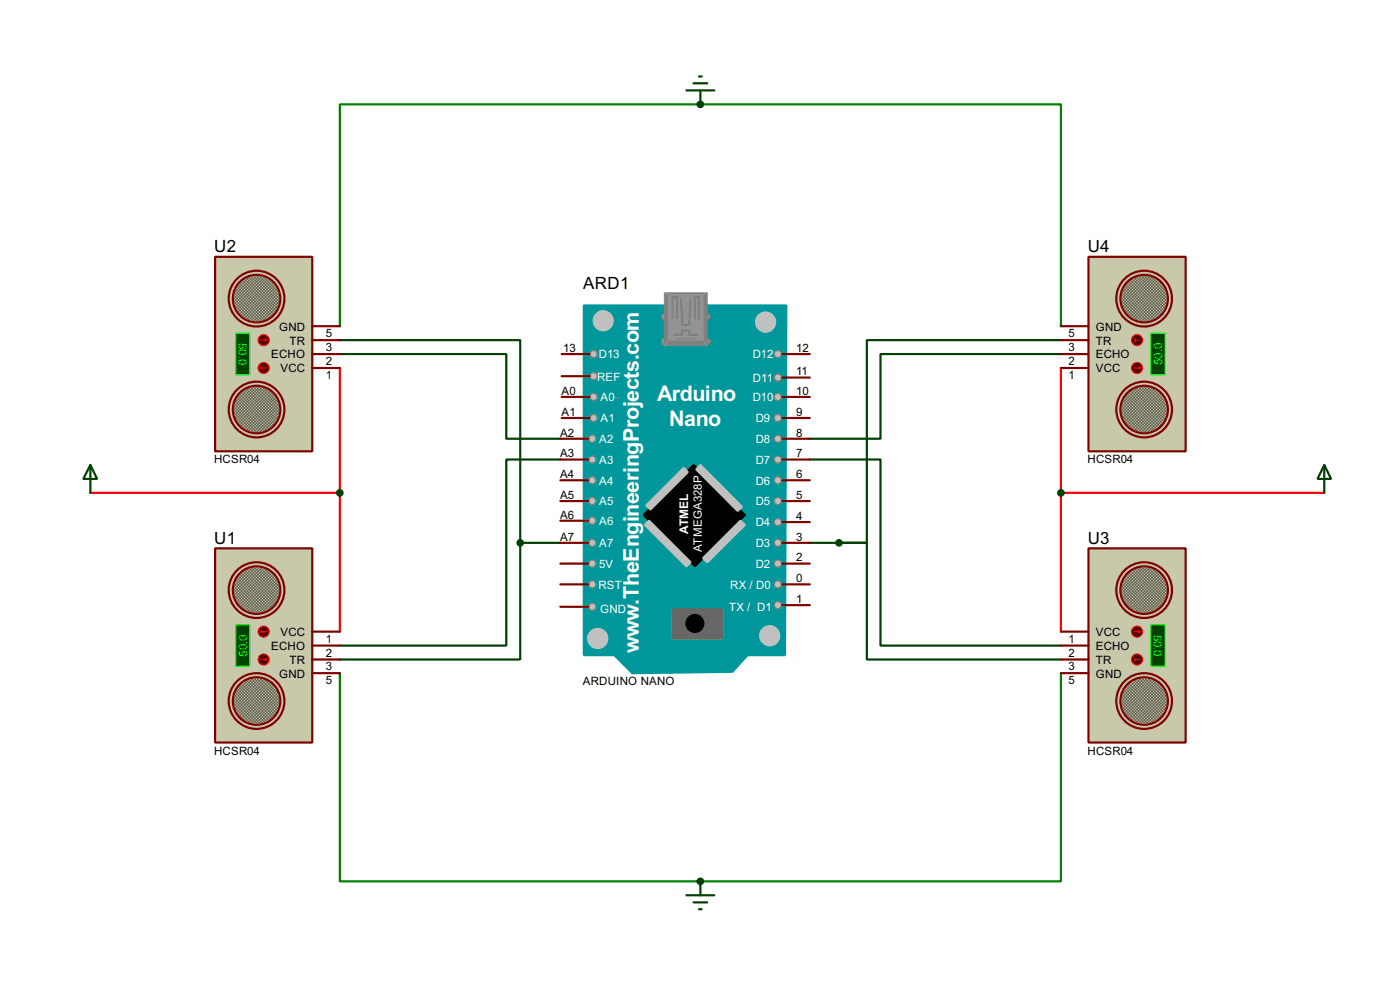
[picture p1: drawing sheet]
<svg xmlns="http://www.w3.org/2000/svg" width="256mm" height="180mm" viewBox="0 0 256 180" stroke-linecap="round" stroke-linejoin="round" font-family="sans-serif">
<path d="M62.3 67.4v48.2M194.4 67.4v48.2M16.6 90.2h45.7M194.4 90.2h48.2" fill="none" stroke="#f00" stroke-width=".4"/>
<path d="M62.3 123.2v38.1h66" fill="none" stroke="#008000" stroke-width=".4"/>
<circle cx="128.3" cy="161.3" r=".2" fill="#004000"/>
<path d="M128.3 19.1h-66v40.6M194.4 123.2v38.1h-66.1" fill="none" stroke="#008000" stroke-width=".4"/>
<circle cx="128.3" cy="19.1" r=".2" fill="#004000"/>
<path d="M128.3 19.1h66.1v40.6" fill="none" stroke="#008000" stroke-width=".4"/>
<path d="M62.3 62.3h33v37.1M62.3 64.8h30.5v15.5h9.9M194.4 62.3h-35.6v37.1h-5.1M194.4 64.8h-33.1v15.5h-12.9M95.3 99.4v21.3h-33M95.3 99.4h7.4M102.7 84.1h-9.9v34.1h-30.5M148.4 84.1h12.9v34.1h33.1M148.4 99.4h5.3M153.7 99.4h5.1v21.3h35.6" fill="none" stroke="#004000" stroke-width=".4"/>
<path d="M107 55.9h37.1l-.3 64h-6.8l-2.8 3.1-18.3 .2-3.3-3.3h-5.6z" fill-rule="evenodd" fill="#00979c" stroke="#00979c" stroke-width=".4"/>
<g fill="#000" stroke="#000" stroke-width=".4">
<path d="M117.9 94.3l9.2-9.2 9.4 9.2-9.2 9.4z" fill-rule="evenodd"/>
<circle cx="127.3" cy="114.1" r="1.55"/>
</g>
<g fill="#c0c0c0" stroke="#c0c0c0" stroke-width=".4">
<path d="M118.4 92.5l6.9-6.8 .7 .7-6.8 6.9z" fill-rule="evenodd"/>
<path d="M128.8 102.2l6.9-6.9 .8 .8-6.9 6.8z" fill-rule="evenodd"/>
<path d="M128.3 85.1l7.6 7.7-.7 .7-7.6-7.6z" fill-rule="evenodd"/>
<path d="M118.2 96.1l.7-.8 7.6 7.6-.7 .8z" fill-rule="evenodd"/>
</g>
<path d="M123.2 111.6h9.2v5.3h-9.2z" fill="#686767" stroke="#686767" stroke-width=".4"/>
<path d="M112.6 72.7l.7 .3" fill="none" stroke="#939393" stroke-width=".18"/>
<circle cx="109.5" cy="116.9" r="1.85" fill="#c0c0c0" stroke="#c0c0c0" stroke-width=".18"/>
<g fill="#c0c0c0" stroke="#808080" stroke-width=".25">
<circle cx="142.5" cy="69.1" r=".65"/>
<circle cx="142.5" cy="64.8" r=".65"/>
<circle cx="142.5" cy="72.7" r=".65"/>
<circle cx="142.5" cy="76.5" r=".65"/>
<circle cx="142.5" cy="84.1" r=".65"/>
<circle cx="142.5" cy="80.3" r=".65"/>
<circle cx="142.5" cy="87.9" r=".65"/>
<circle cx="142.5" cy="91.7" r=".65"/>
<circle cx="142.5" cy="99.4" r=".65"/>
<circle cx="142.5" cy="95.6" r=".65"/>
<circle cx="142.5" cy="103.2" r=".65"/>
<circle cx="142.5" cy="107" r=".65"/>
<circle cx="142.5" cy="110.8" r=".65"/>
<circle cx="108.7" cy="64.8" r=".65"/>
<circle cx="108.7" cy="68.9" r=".65"/>
<circle cx="108.7" cy="72.7" r=".65"/>
<circle cx="108.5" cy="80.3" r=".65"/>
<circle cx="108.7" cy="76.5" r=".65"/>
<circle cx="108.5" cy="84.1" r=".65"/>
<circle cx="108.5" cy="87.9" r=".65"/>
<circle cx="108.5" cy="95.3" r=".65"/>
<circle cx="108.5" cy="91.7" r=".65"/>
<circle cx="108.5" cy="99.4" r=".65"/>
<circle cx="108.5" cy="103.2" r=".65"/>
<circle cx="108.5" cy="111.1" r=".65"/>
<circle cx="108.5" cy="107" r=".65"/>
</g>
<circle cx="141" cy="116.4" r="1.85" fill="#c0c0c0" stroke="#c0c0c0" stroke-width=".18"/>
<g fill="#939393" stroke="#757575" stroke-width=".18">
<circle cx="129.5" cy="58" r=".55"/>
<circle cx="129.5" cy="62.5" r=".55"/>
</g>
<g fill="#939393" stroke="#808080" stroke-width=".18">
<circle cx="121.7" cy="58" r=".55"/>
<circle cx="121.7" cy="62.5" r=".55"/>
</g>
<path d="M121.7 53.6h7.9v9.7h-7.9z" fill="#808080" stroke="#808080" stroke-width=".18"/>
<path d="M122.5 53.9h6.3v8.4h-6.3z" fill="#939393" stroke="#939393" stroke-width=".18"/>
<path d="M121.7 53.6l.8 .3M129.6 53.6l-.8 .3M122.5 62.3l-.8 1M128.8 62.3l.8 1" fill="none" stroke="#939393" stroke-width=".18"/>
<path d="M123.2 58.2v-3.8h.8v3.8M124.8 54.7l.2 4.5M126.5 54.7l-.2 4.8h-1.3M127.3 58.2v-3.8h.8v3.8M123.5 61.3h1.5v-.8h1.3v.8h1.5" fill="none" stroke="#808080" stroke-width=".4"/>
<path d="M124 62h3.3" fill="none" stroke="#808080" stroke-width=".2"/>
<g fill="#c0c0c0" stroke="#c0c0c0" stroke-width=".18">
<circle cx="140.2" cy="59" r="1.85"/>
<circle cx="110.5" cy="58.7" r="1.85"/>
</g>
<g fill="none" stroke="#800000" stroke-width=".4">
<path d="M102.9 76.5h5.1M102.9 72.7h5.1M102.9 64.8h5.1M102.9 68.9h5.1M143.3 76.5h5.1M143.3 72.7h5.1M143.3 69.1h5.1M143.3 64.8h5.1M102.7 99.4h5.1M102.7 91.7h5.1M102.7 87.9h5.1M102.7 84.1h5.1"/>
<path d="M102.7 80.3h5.1M102.7 95.3h5.1M143.3 99.4h5.1M143.3 95.6h5.1M143.3 91.7h5.1M143.3 87.9h5.1M143.3 84.1h5.1M143.3 80.3h5.1M102.7 107h5.1M102.7 103.2h5.1M102.7 111.1h5.1M143.3 107h5.1"/>
<path d="M143.3 110.8h5.1M143.3 103.2h5.1"/>
</g>
<path d="M125.8 163.9h5.1M127.1 165.2h2.5M128.1 166.4h.5M128.3 161.3v2.6" fill="none" stroke="#004000" stroke-width=".4"/>
<path d="M199.4 100.4h17.8v35.5h-17.8z" fill="#c8c8aa" stroke="#800000" stroke-width=".4"/>
<g fill="#c8c8aa" stroke="#800000" stroke-width=".4">
<circle cx="209.6" cy="128.3" r="5.1"/>
<circle cx="209.6" cy="108" r="5.1"/>
</g>
<circle cx="209.6" cy="128.3" r="4.4" fill="#c8c8aa"/>
<circle cx="209.6" cy="128.3" r="4.4" fill="#000"/>
<circle cx="209.6" cy="128.3" r="4.4" fill="none" stroke="#c8c8aa" stroke-width=".4"/>
<circle cx="209.6" cy="128.3" r="4.4" fill="none" stroke="#800000" stroke-width=".4"/>
<circle cx="209.6" cy="108" r="4.4" fill="#c8c8aa"/>
<circle cx="209.6" cy="108" r="4.4" fill="#000"/>
<circle cx="209.6" cy="108" r="4.4" fill="none" stroke="#c8c8aa" stroke-width=".4"/>
<circle cx="209.6" cy="108" r="4.4" fill="none" stroke="#800000" stroke-width=".4"/>
<path d="M210.9 114.4h2.5v7.6h-2.5z" fill="#004000" stroke="#0f0" stroke-width=".2"/>
<path d="M194.4 118.2h5M194.4 115.6h5M194.4 120.7h5M194.4 123.2h5" fill="none" stroke="#800000" stroke-width=".4"/>
<circle cx="208.3" cy="115.6" r="1" fill="#400000" stroke="#f00" stroke-width=".2"/>
<path d="M207.8 115.6h1M208.6 115.4l.2 .2M208.8 115.6l-.2 .3" fill="none" stroke="#f00" stroke-width=".2"/>
<circle cx="208.3" cy="120.7" r="1" fill="#400000" stroke="#f00" stroke-width=".2"/>
<path d="M207.8 120.7l.3 .3M207.8 120.7h1M208.1 120.5l-.3 .2" fill="none" stroke="#f00" stroke-width=".2"/>
<path d="M199.4 47h17.8v35.6h-17.8z" fill="#c8c8aa" stroke="#800000" stroke-width=".4"/>
<g fill="#c8c8aa" stroke="#800000" stroke-width=".4">
<circle cx="209.6" cy="54.7" r="5.1"/>
<circle cx="209.6" cy="75" r="5.1"/>
</g>
<circle cx="209.6" cy="54.7" r="4.4" fill="#c8c8aa"/>
<circle cx="209.6" cy="54.7" r="4.4" fill="#000"/>
<circle cx="209.6" cy="54.7" r="4.4" fill="none" stroke="#c8c8aa" stroke-width=".4"/>
<circle cx="209.6" cy="54.7" r="4.4" fill="none" stroke="#800000" stroke-width=".4"/>
<circle cx="209.6" cy="75" r="4.4" fill="#c8c8aa"/>
<circle cx="209.6" cy="75" r="4.4" fill="#000"/>
<circle cx="209.6" cy="75" r="4.4" fill="none" stroke="#c8c8aa" stroke-width=".4"/>
<circle cx="209.6" cy="75" r="4.4" fill="none" stroke="#800000" stroke-width=".4"/>
<path d="M210.9 61h2.5v7.6h-2.5z" fill="#004000" stroke="#0f0" stroke-width=".2"/>
<path d="M194.4 59.7h5M194.4 62.3h5M194.4 64.8h5M194.4 67.4h5" fill="none" stroke="#800000" stroke-width=".4"/>
<circle cx="208.3" cy="67.4" r="1" fill="#400000" stroke="#f00" stroke-width=".2"/>
<path d="M207.8 67.4h1M208.6 67.1l.2 .3M208.8 67.4l-.2 .2" fill="none" stroke="#f00" stroke-width=".2"/>
<circle cx="208.3" cy="62.3" r="1" fill="#400000" stroke="#f00" stroke-width=".2"/>
<path d="M207.8 62.3l.3 .2M207.8 62.3h1M208.1 62l-.3 .3" fill="none" stroke="#f00" stroke-width=".2"/>
<path d="M39.4 100.4h17.8v35.5h-17.8z" fill="#c8c8aa" stroke="#800000" stroke-width=".4"/>
<g fill="#c8c8aa" stroke="#800000" stroke-width=".4">
<circle cx="47" cy="128.3" r="5.1"/>
<circle cx="47" cy="108" r="5.1"/>
</g>
<circle cx="47" cy="128.3" r="4.4" fill="#c8c8aa"/>
<circle cx="47" cy="128.3" r="4.4" fill="#000"/>
<circle cx="47" cy="128.3" r="4.4" fill="none" stroke="#c8c8aa" stroke-width=".4"/>
<circle cx="47" cy="128.3" r="4.4" fill="none" stroke="#800000" stroke-width=".4"/>
<circle cx="47" cy="108" r="4.4" fill="#c8c8aa"/>
<circle cx="47" cy="108" r="4.4" fill="#000"/>
<circle cx="47" cy="108" r="4.4" fill="none" stroke="#c8c8aa" stroke-width=".4"/>
<circle cx="47" cy="108" r="4.4" fill="none" stroke="#800000" stroke-width=".4"/>
<path d="M43.2 114.4h2.6v7.6h-2.6z" fill="#004000" stroke="#0f0" stroke-width=".2"/>
<path d="M57.2 118.2h5.1M57.2 115.6h5.1M57.2 120.7h5.1M57.2 123.2h5.1" fill="none" stroke="#800000" stroke-width=".4"/>
<circle cx="48.3" cy="115.6" r="1" fill="#400000" stroke="#f00" stroke-width=".2"/>
<path d="M47.8 115.6l.3 .3M47.8 115.6h1M48.1 115.4l-.3 .2" fill="none" stroke="#f00" stroke-width=".2"/>
<circle cx="48.3" cy="120.7" r="1" fill="#400000" stroke="#f00" stroke-width=".2"/>
<path d="M47.8 120.7h1M48.6 120.5l.2 .2M48.8 120.7l-.2 .3" fill="none" stroke="#f00" stroke-width=".2"/>
<path d="M39.4 47h17.8v35.6h-17.8z" fill="#c8c8aa" stroke="#800000" stroke-width=".4"/>
<g fill="#c8c8aa" stroke="#800000" stroke-width=".4">
<circle cx="47" cy="54.7" r="5.1"/>
<circle cx="47" cy="75" r="5.1"/>
</g>
<circle cx="47" cy="54.7" r="4.4" fill="#c8c8aa"/>
<circle cx="47" cy="54.7" r="4.4" fill="#000"/>
<circle cx="47" cy="54.7" r="4.4" fill="none" stroke="#c8c8aa" stroke-width=".4"/>
<circle cx="47" cy="54.7" r="4.4" fill="none" stroke="#800000" stroke-width=".4"/>
<circle cx="47" cy="75" r="4.4" fill="#c8c8aa"/>
<circle cx="47" cy="75" r="4.4" fill="#000"/>
<circle cx="47" cy="75" r="4.4" fill="none" stroke="#c8c8aa" stroke-width=".4"/>
<circle cx="47" cy="75" r="4.4" fill="none" stroke="#800000" stroke-width=".4"/>
<path d="M43.2 61h2.6v7.6h-2.6z" fill="#004000" stroke="#0f0" stroke-width=".2"/>
<path d="M57.2 59.7h5.1M57.2 62.3h5.1M57.2 64.8h5.1M57.2 67.4h5.1" fill="none" stroke="#800000" stroke-width=".4"/>
<circle cx="48.3" cy="67.4" r="1" fill="#400000" stroke="#f00" stroke-width=".2"/>
<path d="M47.8 67.4l.3 .2M47.8 67.4h1M48.1 67.1l-.3 .3" fill="none" stroke="#f00" stroke-width=".2"/>
<circle cx="48.3" cy="62.3" r="1" fill="#400000" stroke="#f00" stroke-width=".2"/>
<path d="M47.8 62.3h1M48.6 62l.2 .3M48.8 62.3l-.2 .2" fill="none" stroke="#f00" stroke-width=".2"/>
<path d="M125.8 16.6h5.1M127.1 15.3h2.5M128.1 14h.5M128.3 16.6v2.5M16.6 85.1l1.2 2.6h-2.5zM16.6 85.1v5.1M242.6 85.1l1.3 2.6h-2.5zM242.6 85.1v5.1" fill="none" stroke="#004000" stroke-width=".4"/>
<g fill="#004000" stroke="#004000" stroke-width=".4">
<circle cx="62.2" cy="90.2" r=".5"/>
<circle cx="194.3" cy="90.2" r=".5"/>
<circle cx="128.3" cy="161.3" r=".5"/>
<circle cx="128.3" cy="19.1" r=".5"/>
<circle cx="95.3" cy="99.4" r=".5"/>
<circle cx="153.7" cy="99.4" r=".5"/>
</g>
<g font-size="4.4" fill="#fff">
<text x="120.4" y="73.3">Arduino</text>
<text x="122.6" y="77.9">Nano</text>
<text x="117" y="110.8" transform="rotate(-90 117 110.8)">.TheEngineeringProjects.com</text>
<text x="117" y="119.6" transform="rotate(-90 117 119.6)">w</text>
</g>
<g font-size="3.5">
<text x="39.3" y="46.2">U2</text>
<text x="199.3" y="46.2">U4</text>
<text x="106.8" y="52.9">ARD1</text>
<text x="39.3" y="99.6">U1</text>
<text x="199.3" y="99.6">U3</text>
</g>
<text font-size="2.5" fill="#fff" x="126.1" y="97.7" transform="rotate(-90 126.1 97.7)">ATMEL</text>
<g font-size="2.4" fill="#0f0">
<text x="43.7" y="62.8" transform="rotate(90 43.7 62.8)">50.0</text>
<text x="212.9" y="66.8" transform="rotate(-90 212.9 66.8)">50.0</text>
<text x="211.3" y="116.1" transform="rotate(90 211.3 116.1)">50.0</text>
<text x="45.3" y="120.2" transform="rotate(-90 45.3 120.2)">50.0</text>
</g>
<g font-size="2.4">
<text x="49.7" y="65.6">ECHO</text>
<text x="51.1" y="60.5">GND</text>
<text x="53" y="63.1">TR</text>
<text x="59.7" y="64.2">3</text>
<text x="59.7" y="61.7">5</text>
<text x="103.2" y="64.4">13</text>
<text x="145.9" y="64.4">12</text>
<text x="195.8" y="64.2">3</text>
<text x="195.8" y="61.7">5</text>
<text x="200.7" y="63.1">TR</text>
<text x="200.7" y="65.6">ECHO</text>
<text x="200.7" y="60.5">GND</text>
<text x="51.4" y="68.1">VCC</text>
<text x="59.7" y="66.8">2</text>
<text x="59.7" y="69.4">1</text>
<text x="145.9" y="68.7">11</text>
<text x="195.8" y="66.8">2</text>
<text x="195.8" y="69.4">1</text>
<text x="200.7" y="68.1">VCC</text>
<text x="102.9" y="76.1">A1</text>
<text x="102.9" y="72.3">A0</text>
<text x="145.9" y="76.1">9</text>
<text x="145.9" y="72.3">10</text>
<text x="102.6" y="83.7">A3</text>
<text x="102.6" y="79.9">A2</text>
<text x="145.9" y="83.7">7</text>
<text x="145.9" y="79.9">8</text>
<text x="39.2" y="84.8">HCSR04</text>
<text x="102.6" y="87.5">A4</text>
<text x="145.9" y="87.5">6</text>
<text x="199.2" y="84.8">HCSR04</text>
<text x="102.6" y="91.3">A5</text>
<text x="102.6" y="94.9">A6</text>
<text x="145.9" y="95.2">4</text>
<text x="145.9" y="91.3">5</text>
<text x="102.6" y="99">A7</text>
<text x="145.9" y="99">3</text>
<text x="145.9" y="106.6">0</text>
<text x="145.9" y="102.8">2</text>
<text x="145.9" y="110.4">1</text>
<text x="49.7" y="119">ECHO</text>
<text x="51.4" y="116.4">VCC</text>
<text x="59.7" y="117.6">1</text>
<text x="195.8" y="117.6">1</text>
<text x="200.7" y="119">ECHO</text>
<text x="200.7" y="116.4">VCC</text>
<text x="51.1" y="124">GND</text>
<text x="53" y="121.5">TR</text>
<text x="59.7" y="122.7">3</text>
<text x="59.7" y="120.2">2</text>
<text x="59.7" y="125.2">5</text>
<text x="106.8" y="125.4">ARDUINO NANO</text>
<text x="195.8" y="122.7">3</text>
<text x="195.8" y="120.2">2</text>
<text x="195.8" y="125.2">5</text>
<text x="200.7" y="121.5">TR</text>
<text x="200.7" y="124">GND</text>
<text x="39.2" y="138.1">HCSR04</text>
<text x="199.2" y="138.1">HCSR04</text>
</g>
<g font-size="2.4" fill="#fff">
<text x="109.7" y="65.6">D13</text>
<text x="137.9" y="65.6">D12</text>
<text x="109.4" y="69.7">REF</text>
<text x="137.9" y="69.9">D11</text>
<text x="110" y="77.3">A1</text>
<text x="110" y="73.4">A0</text>
<text x="137.9" y="73.4">D10</text>
<text x="138.4" y="77.3">D9</text>
<text x="109.8" y="81.1">A2</text>
<text x="138.4" y="81.1">D8</text>
<text x="109.8" y="88.7">A4</text>
<text x="109.8" y="84.9">A3</text>
<text x="138.4" y="84.9">D7</text>
<text x="138.4" y="88.7">D6</text>
<text x="109.8" y="92.5">A5</text>
<text x="138.4" y="92.5">D5</text>
<text x="109.8" y="100.2">A7</text>
<text x="109.8" y="96.1">A6</text>
<text x="128.6" y="101" transform="rotate(-90 128.6 101)">ATMEGA328P</text>
<text x="138.4" y="96.4">D4</text>
<text x="138.4" y="100.2">D3</text>
<text x="109.6" y="107.8">RST</text>
<text x="109.8" y="104">5V</text>
<text x="133.8" y="107.8">RX / D0</text>
<text x="138.4" y="104">D2</text>
<text x="109.9" y="112.1">GND</text>
<text x="133.6" y="111.9">TX / D1</text>
</g>
</svg>
